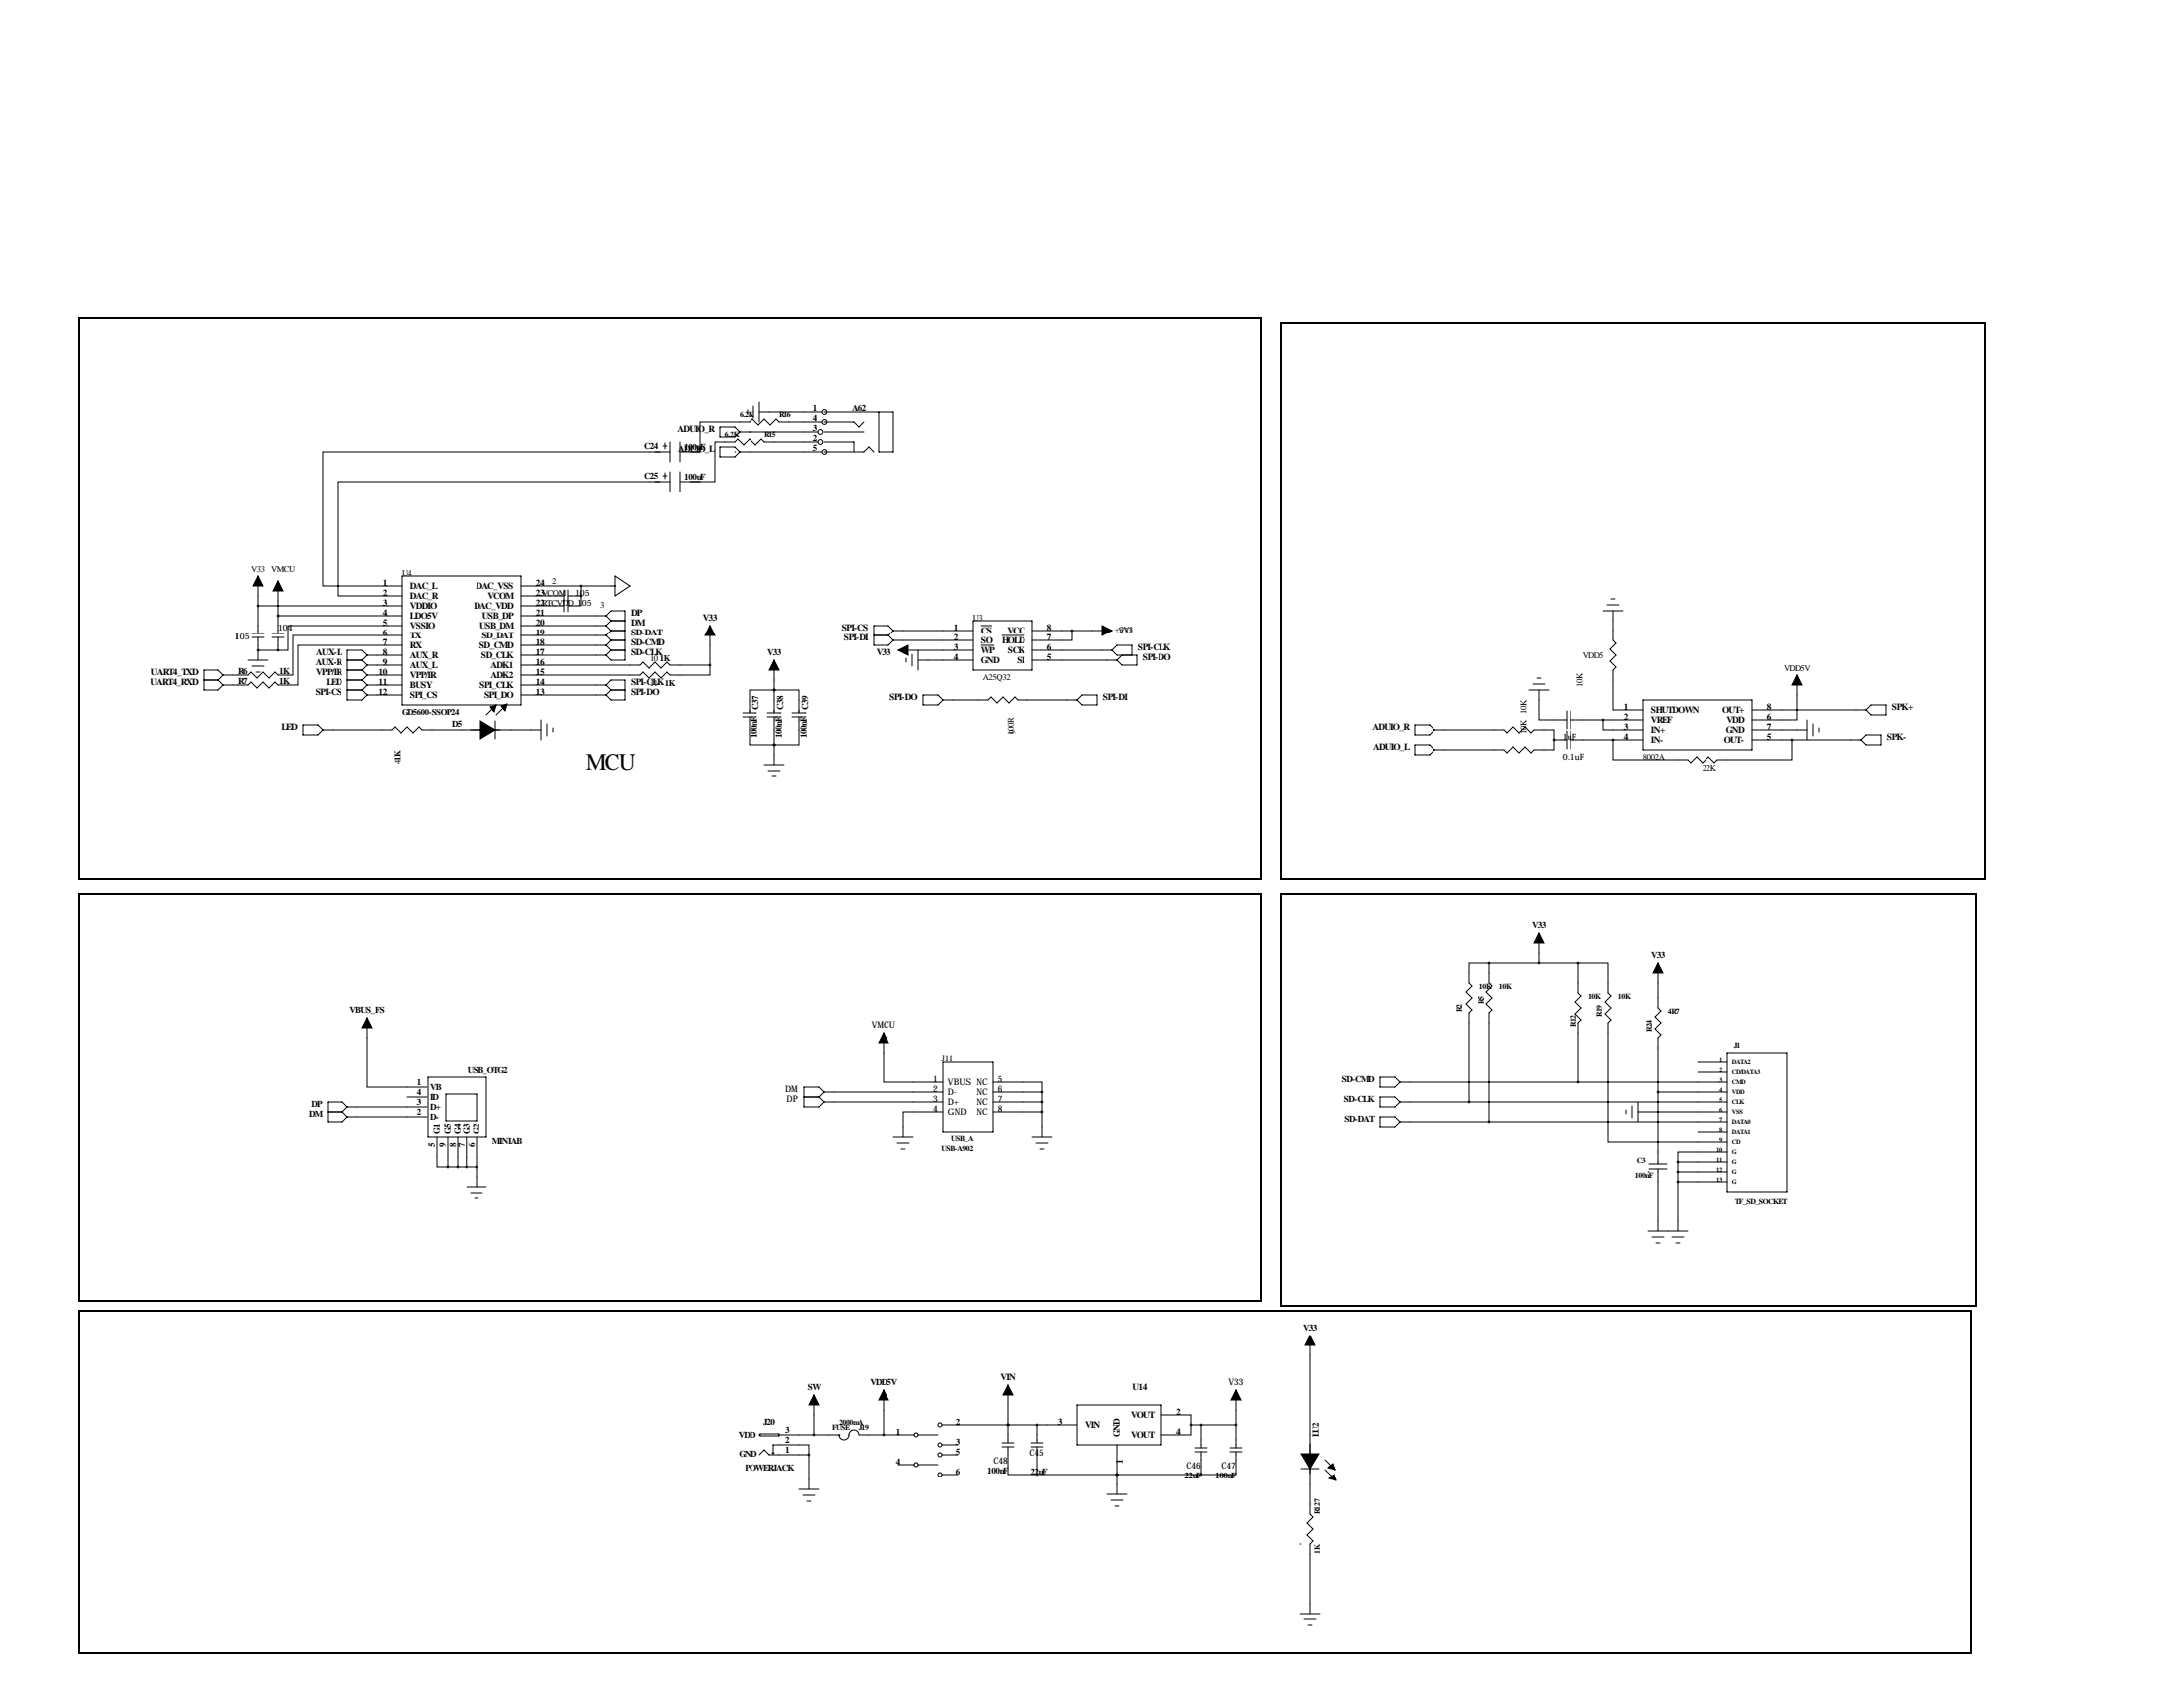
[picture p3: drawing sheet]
<svg xmlns="http://www.w3.org/2000/svg" width="559mm" height="432mm" viewBox="0 0 559 432" stroke-linecap="round" stroke-linejoin="round" font-family="sans-serif">
<path d="M20.3 81.3h302.3v143.5h-302.3zM327.7 82.6h180.3v142.2h-180.3zM20.3 228.6h302.3v104.1h-302.3zM327.7 228.6h177.8v105.4h-177.8zM20.3 335.3h483.9v87.6h-483.9z" fill="none" stroke="#000" stroke-width=".51"/>
<g fill="none" stroke="#000" stroke-width=".25">
<path d="M169.7 114h1M170.2 113.3v1.5M171.4 115.6h-88.9v34.3h20.4M171.4 113v5.1M174 113v5.1M184.1 109.2h3.9l1.2 1.3-1.2 1.3h-3.9zM184.1 114.3h3.9l1.2 1.3-1.2 1.2h-3.9zM188 115.6h.1M189.2 115.6h21.1M189.2 110.5h20.1M191.3 104.9v1M191.8 110.5h.1"/>
<path d="M192.8 103.9v3M194.3 105.4h16M194.3 102.9v5M209.3 113h-13.7l-.8-.7-1.5 1.5-1.5-1.5-1.6 1.5-1.5-1.5-.7 .7h-5.1v10.2h-8.9M210.3 107.9h-10.9l-.8-.7-1.5 1.5-1.5-1.5-1.5 1.5-1.6-1.5-.7 .7h-12.7v7.7h-5.1M210.8 107.9h7.6l1.3 1.3 1.3-1.3M210.8 115.6h10.2l1.2-1.3 1.3 1.3M210.8 105.4h17.8v10.2h-3.8v-10.2M210.8 113h7.6v2.6M210.8 110.5h10.2M169.7 121.7h1M170.2 120.9v1.5"/>
<path d="M171.4 123.2h-85v29.2h16.5M171.4 120.6v5.1M174 120.6v5.1M66 147.3v14.8M66 154.9h36.9M71.1 148.6v13.5M71.1 157.5h31.8M102.9 147.3h30.4v33h-30.4zM133.3 152.4h11M133.3 154.9h11M133.3 149.9h24.2M133.3 157.5h21.6"/>
<path d="M144.3 150.9v5.6M145.3 152.4h3.3M145.3 150.9v5.6M148.6 152.4v2.5h-3.3M148.6 149.9v2.5M154.9 157.5l1.3-1.3h3.8v12.7h-3.8l-1.3-1.3M154.9 157.5l1.3 1.3M156.2 158.8h3.8M156.2 158.8l-1.3 1.2M157.5 147.3l3.8 2.6-3.8 2.5zM248.9 158.8h15.3v12.6h-15.3zM410.2 156.2h5.1"/>
<path d="M411.2 154.7h3.1M412.2 153.2h1.1M412.7 156.2v7.6l.8 .8-1.5 1.5 1.5 1.5-1.5 1.6 1.5 1.5-.8 .7v10.2h7.7M52.1 174h3.8M55.9 174l1.2 1.3M57.1 172.7l-1.2-1.3h-3.8v5.1h3.8l1.2-1.2M57.1 172.7l-1.2 1.3M63.5 168.9h5.1M64.5 163.1h3.1M64.5 162.1h3.1M64.5 170.4h3.1M65.5 172h1"/>
<path d="M66 166.4h.1M66 163.1v5.8M66 166.4h5.1M69.6 163.1h3M69.6 162.1h3M71.1 163.1v3.3M88.9 171.4h3.8M88.9 168.9h3.8M88.9 174h3.8M88.9 176.5h3.8M92.7 171.4l1.3 1.3M92.7 174l1.3 1.3"/>
<path d="M92.7 176.5l1.3 1.3M92.7 168.9l1.3 1.3M94 167.6h8.9M94 170.2h8.9M94 172.7h8.9M94 175.3h8.9M94 177.8h8.9M94 167.6l-1.3-1.2h-3.8v12.7h3.8l1.3-1.3M94 175.3l-1.3 1.2M94 172.7l-1.3 1.3M94 170.2l-1.3 1.2M94 167.6l-1.3 1.3"/>
<path d="M102.9 162.6h-28v10.1h-3.8l-.7-.7-1.6 1.5-1.5-1.5-1.5 1.5-1.5-1.5-.8 .7h-6.4M102.9 165.1h-26.7v10.2h-5.1l-.7-.8-1.6 1.5-1.5-1.5-1.5 1.5-1.5-1.5-.8 .8h-6.4M102.9 160h-29.2v6.4h-2.6M133.3 160h21.6M133.3 162.6h21.6M133.3 165.1h21.6M133.3 167.6h21.6M133.3 170.2h30.5l.8-.8 1.5 1.5 1.5-1.5 1.6 1.5 1.5-1.5 .7 .8h10.2M133.3 175.3h21.6M133.3 177.8h21.6M154.9 175.3l1.3-1.3h3.8v5.1h-3.8l-1.3-1.3M154.9 162.6l1.3 1.2"/>
<path d="M154.9 165.1l1.3 1.3M154.9 175.3l1.3 1.2M154.9 160l1.3 1.3M156.2 161.3h3.8M156.2 163.8h3.8M156.2 166.4h3.8M156.2 161.3l-1.3 1.3M156.2 163.8l-1.3 1.3M156.2 166.4l-1.3 1.2M156.2 176.5h3.8M156.2 176.5l-1.3 1.3M181.6 170.2v2.5h-10.2l-.7-.7-1.5 1.5-1.6-1.5-1.5 1.5-1.5-1.5-.8 .7h-30.5"/>
<path d="M181.6 160v10.2M198.1 176.5h-6.3v5.9M198.1 176.5h.1M198.1 176.5h6.4v5.9M198.1 168.9v13.5M223.5 162.6h3.8M227.3 162.6l1.3 1.2M228.6 161.3l-1.3-1.3h-3.8v5.1h3.8l1.3-1.3M228.6 161.3h20.3M228.6 163.8h20.3M228.6 161.3l-1.3 1.3M229.9 166.4h19"/>
<path d="M231.9 168.4v1M233.4 167.4v3M234.9 168.9h14M234.9 166.4v5M236.2 177.8h3.8l1.3 1.3-1.3 1.2h-3.8zM241.3 179.1h11.4l.8-.8 1.5 1.5 1.5-1.5 1.6 1.5 1.5-1.5 .7 .8h15.3M251 160h2.7M251 165.1h3.2M256.3 162.6h5.8M264.2 161.3h20.3M264.2 166.4h20.3M264.2 168.9h21.6"/>
<path d="M274.3 161.3v2.5h-10.1M276.9 177.8h3.8v2.5h-3.8l-1.3-1.2zM284.5 166.4l1.3-1.3h3.8v2.5M284.5 166.4l1.3 1.2h5v2.6h-3.8l-1.2-1.3M287 167.6l-1.2 1.3M391.2 176.5h5M392.2 175h3M393.2 173.5h1M393.7 176.5v7.6h7.1M420.4 179.1h27.9v12.7h-27.9zM459.7 172.7v11.4h-11.4M77.5 185.4h3.8l1.2 1.3-1.2 1.3h-3.8z"/>
<path d="M82.5 186.7h17.8l.8-.8 1.5 1.6 1.5-1.6 1.6 1.6 1.5-1.6 .7 .8h30.5M126.7 184.4v4.6M127 180.3l-2.5 2.6M129.5 180.3l-2.5 2.6M138.4 184.1v5.1M140 185.2v3M141.5 186.2v1M190 182.4h3.5M190 183.4h3.5M191.8 183.4v7.1h6.3M195.6 195.6h5.1M196.3 182.4h3.6"/>
<path d="M196.3 183.4h3.6M196.6 197.1h3M197.6 198.6h1M198.1 190.5h.1M198.1 183.4v12.2M202.7 182.4h3.5M202.7 183.4h3.5M204.5 183.4v7.1h-6.4M361.9 185.4h3.9l1.2 1.3-1.2 1.3h-3.9zM361.9 190.5h3.9l1.2 1.3-1.2 1.2h-3.9zM367 186.7h17.8l.8 .8 1.5-1.6 1.5 1.6 1.5-1.6 1.6 1.6 .7-.8h5.1v2.5M397.5 189.2v2.6h-5.1l-.7 .7-1.6-1.5-1.5 1.5-1.5-1.5-1.5 1.5-.8-.7h-17.8"/>
<path d="M397.5 189.2h.1M397.5 189.2h3.3M400.8 181.9v4.5M400.8 186.9v4.6M401.8 184.1h18.6M401.8 189.2h18.6M401.8 181.9v4.5M401.8 186.9v4.6M410.2 184.1v2.6h10.2M412.7 189.2v5.1h19.1l.8 .8 1.5-1.6 1.5 1.6 1.5-1.6 1.6 1.6 .7-.8h19.1v-5.1M412.7 189.2h.1M448.3 186.7h14"/>
<path d="M448.3 181.6h29.2M448.3 189.2h27.9M462.3 184.1v5.1M463.8 185.2v3M465.3 186.2v1M477.5 181.6l1.3-1.3h3.8v2.6h-3.8zM477.5 188h3.8v2.5h-3.8l-1.3-1.3zM393.7 238.8v7.6M381 246.4h-5.1v5.1l.8 .7-1.5 1.5 1.5 1.6-1.5 1.5 1.5 1.5-.8 .8v22.8M381 246.4v5.1l.8 .7-1.6 1.5 1.6 1.6-1.6 1.5 1.6 1.5-.8 .8v27.9M381 246.4h22.9M403.9 246.4h7.6v7.6l.7 .8-1.5 1.5 1.5 1.5-1.5 1.5 1.5 1.6-.7 .7v30.5h30.5"/>
<path d="M403.9 246.4v7.6l.7 .8-1.5 1.5 1.5 1.5-1.5 1.5 1.5 1.6-.7 .7v15.3M424.2 246.4v11.4l.7 .8-1.5 1.5 1.5 1.5-1.5 1.5 1.5 1.6-.7 .7v32.3M94 260.3v17.8h15.2M109.5 275.6h15v15.2h-15zM114 279.9h7.9v6.9h-7.9zM210.8 279.4h30.5M210.8 279.4l-1.3-1.3h-3.8v5.1h3.8l1.3-1.3M210.8 279.4l-1.3 1.3M226.1 264.2v12.7h15.2M241.3 271.8h12.7v17.8h-12.7zM254 276.9h12.7v2.5M254 279.4h12.7"/>
<path d="M266.7 279.4v11.4M353.1 275.6h3.8l1.2 1.3-1.2 1.2h-3.8zM358.1 276.9h83.9M424.2 279.4h17.8M434.3 271.8h7.7M434.3 274.3h7.7M442 269.2h15.2v35.6h-15.2zM83.8 284.5h3.8M87.6 284.5l1.3 1.3M88.9 283.2l-1.3-1.3h-3.8v5.1h3.8l1.3-1.2M88.9 285.8h20.3M88.9 283.2h20.3"/>
<path d="M88.9 283.2l-1.3 1.3M104.1 280.7h5.1M111.8 290.8v7.6h2.8M114.6 290.8v7.6M114.6 298.4h7.3M117.1 290.8v7.6M119.3 290.9v7.5M121.9 290.9v12.6M205.7 280.7h3.8M209.5 280.7l1.3 1.2M210.8 281.9h30.5M228.6 290.8h5.1"/>
<path d="M229.6 292.4h3.1M230.6 293.9h1M241.3 284.5h-10.2v6.3M254 281.9h12.7M254 284.5h12.7M264.2 290.8h5M265.2 292.4h3M266.2 293.9h1M353.1 280.7h3.8l1.2 1.2-1.2 1.3h-3.8zM353.1 285.8h3.8l1.2 1.2-1.2 1.3h-3.8zM358.1 281.9h83.9M358.1 287h83.9"/>
<path d="M416.1 284v1M417.6 283v3M419.1 284.5h22.9M419.1 281.9v5.1M421.6 299.7h.1M421.9 299h4.6M421.9 297.7h4.6M424.2 299v16M429.3 297.2h12.7M429.3 299.7h12.7M429.3 297.2v17.8M434.3 289.6h7.7"/>
<path d="M442 294.6h-12.7v2.6M119.4 303.5h5.1M120.4 305.1h3M121.4 306.6h1M421.6 315h10.2M422.7 316.5h3M423.7 318h1M427.7 316.5h3.1M428.8 318h1M429.3 302.3h12.7M208.3 356.9v10.1M226.1 355.6v11.4"/>
<path d="M257.8 354.3v14.8M275.6 359.4h21.6v10.2h-21.6zM316.2 355.6v14.7M335.3 341.6v45.7l.7 .8-1.5 1.5 1.5 1.6-1.5 1.5 1.5 1.5-.7 .8v17.7M194.3 367l.3-.2h4.8v.5h-4.8zM194.3 372.1l1.3-1.3 1.2 1.3h10.2M197.6 371.6l.3 .3M197.9 371.9v-2.3h9.1v2.5M198.1 371.6l-.2 .3M199.4 367h15.2M207 372.1v8.9M214.6 367a1.33 1.33 0 0 0 1.6 1.3 1.33 1.33 0 0 0 1-1.7 1.27 1.27 0 0 1 1.4-.8 1.27 1.27 0 0 1 1.1 1.2h14.2"/>
<path d="M214.6 367h.1M229.9 374.6h4M234.9 367h5.1M234.9 374.6h5.1M241 369.6h4.1M241 364.5h34.6M241 372.1h4.1M241 377.2h4.1M256.3 370.1h3M256.3 369.1h3M257.8 370.1v7.1h7.6M257.8 364.5h.1"/>
<path d="M263.9 370.1h3.1M263.9 369.1h3.1M265.4 364.5v4.6M265.4 370.1v7.1M265.4 377.2h41.9M285.8 377.2h.1M285.8 369.6v12.7M297.2 361.9h7.6v5.1h-7.6M304.8 364.5h11.4M305.8 371.3h3.1M305.8 370.3h3.1M307.3 364.5v5.8"/>
<path d="M307.3 371.3v5.9M314.7 371.3h3.1M314.7 370.3h3.1M316.2 371.3v5.9h-8.9M333 375.7h4.6M339.1 373.4l2.5 2.5M339.1 375.9l2.5 2.6M204.5 381h5M205.5 382.5h3M206.5 384h1M283.2 382.3h5.1M284.2 383.8h3.1"/>
<path d="M285.2 385.3h1.1M332.7 395h.1M332.7 412.7h5.1M333.8 414.3h3M334.8 415.8h1"/>
<circle cx="209.9" cy="113" r=".61"/>
<circle cx="209.9" cy="110.5" r=".61"/>
<circle cx="210.9" cy="107.9" r=".61"/>
<circle cx="210.9" cy="115.6" r=".61"/>
<circle cx="210.9" cy="105.4" r=".61"/>
<circle cx="234.4" cy="374.6" r=".51"/>
<circle cx="234.4" cy="367" r=".51"/>
<circle cx="240.5" cy="364.5" r=".51"/>
<circle cx="240.5" cy="377.2" r=".51"/>
<circle cx="240.5" cy="372.1" r=".51"/>
<circle cx="240.5" cy="369.6" r=".51"/>
</g>
<g fill="#000" stroke="#000" stroke-width=".25">
<path d="M66 147.3l1.3 2.6h-2.5zM71.1 148.6l1.3 2.5h-2.6zM181.6 160l1.3 2.6h-2.6zM198.1 168.9l1.3 2.5h-2.6zM229.9 166.4l2.5-1.3v2.5zM281.9 160l2.6 1.3-2.6 1.3zM459.7 172.7l1.3 2.6h-2.5zM122.9 186.7h3.8l-3.8 2.3zM122.9 184.4l3.8 2.3h-3.8zM125.5 180.8l1.5-.5-.5 1.8zM128.3 180.6l1.5-.5-.5 1.8zM393.7 238.8l1.3 2.5h-2.6z"/>
<path d="M424.2 246.4l1.2 2.5h-2.5zM94 260.3l1.2 2.6h-2.5zM226.1 264.2l1.2 2.5h-2.5zM208.3 356.9l1.2 2.5h-2.5zM226.1 355.6l1.2 2.5h-2.5zM257.8 354.3l1.3 2.6h-2.6zM316.2 355.6l1.3 2.5h-2.5zM335.3 341.6l1.2 2.6h-2.5zM333 371.9h2.3v3.8zM335.3 371.9h2.3l-2.3 3.8zM339.9 375.4l1.2-1 .5 1.5zM340.4 378l1-.8 .5 1.5-1.8-.5z"/>
</g>
<path d="M66 154.9a.05 .05 0 0 0 .1 0 .05 .05 0 0 0-.1 0zM403.8 246.4a.05 .05 0 0 0 .1 0 .05 .05 0 0 0-.1 0zM429.2 302.3a.05 .05 0 0 0 .1 0 .05 .05 0 0 0-.1 0zM429.2 299.7a.05 .05 0 0 0 .1 0 .05 .05 0 0 0-.1 0zM429.2 297.2a.05 .05 0 0 0 .1 0 .05 .05 0 0 0-.1 0zM403.8 276.9a.05 .05 0 0 0 .1 0 .05 .05 0 0 0-.1 0zM66 166.4a.05 .05 0 0 0 .1 0 .05 .05 0 0 0-.1 0zM114.5 298.5a.05 .05 0 0 0 .1 0 .05 .05 0 0 0-.1 0zM119.3 298.5a.05 .05 0 0 0 .1 0 .05 .05 0 0 0-.1 0zM458.4 189.2a.05 .05 0 0 0 .1 0 .05 .05 0 0 0-.1 0zM412.7 189.2a.05 .05 0 0 0 .1 0 .05 .05 0 0 0-.1 0zM265.4 377.2a.05 .05 0 0 0 .1 0 .05 .05 0 0 0-.1 0zM307.3 377.2a.05 .05 0 0 0 .1 0 .05 .05 0 0 0-.1 0zM265.4 364.5a.05 .05 0 0 0 .1 0 .05 .05 0 0 0-.1 0zM285.7 377.2a.05 .05 0 0 0 .1 0 .05 .05 0 0 0-.1 0zM285.7 377.2a.05 .05 0 0 0 .1 0 .05 .05 0 0 0-.1 0zM316.2 364.5a.05 .05 0 0 0 .1 0 .05 .05 0 0 0-.1 0zM226 367a.05 .05 0 0 0 .1 0 .05 .05 0 0 0-.1 0zM307.3 364.5a.05 .05 0 0 0 .1 0 .05 .05 0 0 0-.1 0z" fill="#000" stroke="#000" stroke-width=".63"/>
<text font-size="6" x="149.9" y="196.8">MCU</text>
<g font-size="2.4">
<text x="173.4" y="110.5">ADUIO_R</text>
<text x="173.5" y="115.6">ADUIO_L</text>
<text x="98" y="149.9">1</text>
<text x="137.2" y="149.9">24</text>
<text x="98" y="152.4">2</text>
<text x="98" y="154.9">3</text>
<text x="104.9" y="150.6">DAC_L</text>
<text x="104.9" y="153.2">DAC_R</text>
<text x="104.9" y="155.7">VDDIO</text>
<text x="121.3" y="155.7">DAC_VDD</text>
<text x="121.8" y="150.6">DAC_VSS</text>
<text x="124.8" y="153.2">VCOM</text>
<text x="137.2" y="154.9">22RTCVDD 105</text>
<text x="137.2" y="152.4">23VCOM</text>
<text x="98" y="157.5">4</text>
<text x="98" y="160">5</text>
<text x="104.9" y="158.2">LDO5V</text>
<text x="104.9" y="160.8">VSSIO</text>
<text x="122.8" y="160.8">USB_DM</text>
<text x="123.4" y="158.2">USB_DP</text>
<text x="137.2" y="160">20</text>
<text x="137.2" y="157.5">21</text>
<text x="161.5" y="157.5">DP</text>
<text x="161.5" y="160">DM</text>
<text x="179.8" y="158.8">V33</text>
<text x="215.3" y="161.3">SPI-CS</text>
<text x="244" y="161.3">1</text>
<text x="268" y="161.3">8</text>
<text x="80.9" y="167.6">AUX-L</text>
<text x="98" y="162.6">6</text>
<text x="98" y="165.1">7</text>
<text x="98" y="167.6">8</text>
<text x="104.9" y="163.3">TX</text>
<text x="104.9" y="165.9">RX</text>
<text x="122.6" y="165.9">SD_CMD</text>
<text x="123.3" y="163.3">SD_DAT</text>
<text x="137.2" y="167.6">17</text>
<text x="137.2" y="165.1">18</text>
<text x="137.2" y="162.6">19</text>
<text x="161.5" y="162.6">SD-DAT</text>
<text x="161.5" y="165.1">SD-CMD</text>
<text x="161.5" y="167.6">SD-CLK</text>
<text x="215.9" y="163.8">SPI-DI</text>
<text x="224.2" y="167.6">V33</text>
<text x="244" y="163.8">2</text>
<text x="244" y="166.4">3</text>
<text x="251" y="162">CS</text>
<text x="251" y="164.6">SO</text>
<text x="251" y="167.1">WP</text>
<text x="256.3" y="164.6">HOLD</text>
<text x="257.6" y="162">VCC</text>
<text x="257.8" y="167.1">SCK</text>
<text x="268" y="166.4">6</text>
<text x="268" y="163.8">7</text>
<text x="291.1" y="166.4">SPI-CLK</text>
<text x="38.6" y="172.7">UART4_TXD</text>
<text x="80.7" y="170.2">AUX-R</text>
<text x="80.9" y="172.7">VPP/IR</text>
<text x="96.9" y="172.7">10</text>
<text x="98" y="170.2">9</text>
<text x="104.9" y="168.4">AUX_R</text>
<text x="104.9" y="170.9">AUX_L</text>
<text x="104.9" y="173.5">VPP/IR</text>
<text x="123.2" y="168.4">SD_CLK</text>
<text x="125.6" y="173.5">ADK2</text>
<text x="125.6" y="170.9">ADK1</text>
<text x="137.2" y="172.7">15</text>
<text x="137.2" y="170.2">16</text>
<text x="244" y="168.9">4</text>
<text x="251" y="169.7">GND</text>
<text x="260.2" y="169.7">SI</text>
<text x="268" y="168.9">5</text>
<text x="292.4" y="168.9">SPI-DO</text>
<text x="38.5" y="175.3">UART4_RXD</text>
<text x="80.7" y="177.8">SPI-CS</text>
<text x="83.4" y="175.3">LED</text>
<text x="96.9" y="175.3">11</text>
<text x="96.9" y="177.8">12</text>
<text x="104.9" y="176">BUSY</text>
<text x="104.9" y="178.6">SPI_CS</text>
<text x="122.8" y="176">SPI_CLK</text>
<text x="124" y="178.6">SPI_DO</text>
<text x="137.2" y="177.8">13</text>
<text x="137.2" y="175.3">14</text>
<text x="161.5" y="175.3">SPI-CLK1K</text>
<text x="161.5" y="177.8">SPI-DO</text>
<text x="227.6" y="179.1">SPI-DO</text>
<text x="282.2" y="179.1">SPI-DI</text>
<text x="415.5" y="181.6">1</text>
<text x="415.5" y="184.1">2</text>
<text x="422.4" y="182.4">SHUTDOWN</text>
<text x="422.4" y="184.9">VREF</text>
<text x="440.7" y="182.4">OUT+</text>
<text x="441.8" y="184.9">VDD</text>
<text x="452.1" y="184.1">6</text>
<text x="452.1" y="181.6">8</text>
<text x="484.1" y="181.6">SPK+</text>
<text x="72" y="186.7">LED</text>
<text x="351.2" y="186.7">ADUIO_R</text>
<text x="351.3" y="191.8">ADUIO_L</text>
<text x="415.5" y="186.7">3</text>
<text x="415.5" y="189.2">4</text>
<text x="422.4" y="187.4">IN+</text>
<text x="422.4" y="190">IN-</text>
<text x="441.1" y="190">OUT-</text>
<text x="441.7" y="187.4">GND</text>
<text x="452.1" y="189.2">5</text>
<text x="452.1" y="186.7">7</text>
<text x="482.9" y="189.2">SPK-</text>
<text x="255.9" y="353.1">VIN</text>
<text x="289.7" y="355.6">U14</text>
<text x="270.7" y="364.5">3</text>
<text x="277.6" y="365.2">VIN</text>
<text x="289.3" y="362.7">VOUT</text>
<text x="301" y="361.9">2</text>
<text x="286.5" y="367.5" transform="rotate(-90 286.5 367.5)">GND</text>
<text x="289.3" y="367.8">VOUT</text>
<text x="301" y="367">4</text>
<text x="287.3" y="374.5" transform="rotate(-90 287.3 374.5)">1</text>
</g>
<g font-size="2.3">
<text x="208" y="105.1">1</text>
<text x="208" y="107.6">4</text>
<text x="217.9" y="105.2">A62</text>
<text x="208" y="110.1">3</text>
<text x="208" y="112.7">2</text>
<text x="164.8" y="114.7">C24</text>
<text x="175.1" y="115.1">100uF</text>
<text x="208" y="115.2">5</text>
<text x="164.8" y="122.4">C25</text>
<text x="175.1" y="122.7">100uF</text>
<text x="196.3" y="167.6">V33</text>
<text x="61" y="172.5">R6</text>
<text x="71.4" y="172.5">1K</text>
<text x="61" y="175">R7</text>
<text x="71.4" y="175">1K</text>
<text x="115.6" y="185.9">D5</text>
<text x="194.1" y="181.6" transform="rotate(-90 194.1 181.6)">C37</text>
<text x="200.4" y="181.6" transform="rotate(-90 200.4 181.6)">C38</text>
<text x="206.8" y="181.6" transform="rotate(-90 206.8 181.6)">C39</text>
<text x="193.7" y="188.7" transform="rotate(-90 193.7 188.7)">100nF</text>
<text x="200.1" y="188.7" transform="rotate(-90 200.1 188.7)">100nF</text>
<text x="206.4" y="188.7" transform="rotate(-90 206.4 188.7)">100nF</text>
<text x="391.9" y="237.5">V33</text>
<text x="422.4" y="245.1">V33</text>
<text x="89.6" y="259.1">VBUS_FS</text>
<text x="223" y="262.9">VMCU</text>
<text x="119.6" y="274.6">USB_OTG2</text>
<text x="106.6" y="277.6">1</text>
<text x="106.6" y="280.2">4</text>
<text x="110" y="278.9">VB</text>
<text x="110" y="281.4">ID</text>
<text x="200.9" y="279.4">DM</text>
<text x="201.3" y="281.9">DP</text>
<text x="238.8" y="276.9">1</text>
<text x="238.8" y="279.4">2</text>
<text x="238.8" y="281.9">3</text>
<text x="242.6" y="277.6">VBUS NC</text>
<text x="242.6" y="280.2">D-</text>
<text x="249.8" y="280.2">NC</text>
<text x="255.3" y="276.9">5</text>
<text x="255.3" y="279.4">6</text>
<text x="255.3" y="281.9">7</text>
<text x="343.4" y="276.9">SD-CMD</text>
<text x="343.9" y="281.9">SD-CLK</text>
<text x="79" y="285.8">DM</text>
<text x="79.7" y="283.2">DP</text>
<text x="106.6" y="285.2">2</text>
<text x="106.6" y="282.7">3</text>
<text x="110" y="286.5">D-</text>
<text x="110" y="283.9">D+</text>
<text x="238.8" y="284.5">4</text>
<text x="242.6" y="282.7">D+</text>
<text x="242.6" y="285.2">GND</text>
<text x="249.8" y="282.7">NC</text>
<text x="249.8" y="285.2">NC</text>
<text x="255.3" y="284.5">8</text>
<text x="344" y="287">SD-DAT</text>
<text x="111.3" y="293.4" transform="rotate(-90 111.3 293.4)">5</text>
<text x="112.5" y="290.1" transform="rotate(-90 112.5 290.1)">G1</text>
<text x="114" y="293.4" transform="rotate(-90 114 293.4)">9</text>
<text x="115.3" y="290.1" transform="rotate(-90 115.3 290.1)">G5</text>
<text x="116.6" y="293.4" transform="rotate(-90 116.6 293.4)">8</text>
<text x="117.8" y="290.1" transform="rotate(-90 117.8 290.1)">G4</text>
<text x="118.8" y="293.5" transform="rotate(-90 118.8 293.5)">7</text>
<text x="120.1" y="290.1" transform="rotate(-90 120.1 290.1)">G3</text>
<text x="121.4" y="293.5" transform="rotate(-90 121.4 293.5)">6</text>
<text x="122.7" y="290.1" transform="rotate(-90 122.7 290.1)">G2</text>
<text x="126" y="292.5">MINIAB</text>
<text x="333.5" y="340.4">V33</text>
<text x="206.7" y="355.6">SW</text>
<text x="222.6" y="354.3">VDD5V</text>
<text x="314.3" y="354.3">V33</text>
<text x="195.4" y="364.5">J20</text>
<text x="244.6" y="364.5">2</text>
<text x="188.9" y="367.8">VDD</text>
<text x="200.9" y="366.5">3</text>
<text x="200.9" y="369.1">2</text>
<text x="200.9" y="371.6">1</text>
<text x="229.3" y="367">1</text>
<text x="244.6" y="369.6">3</text>
<text x="337.5" y="367.6" transform="rotate(-90 337.5 367.6)">LU2</text>
<text x="189.1" y="372.6">GND</text>
<text x="190.6" y="376.1">POWERJACK</text>
<text x="229.3" y="374.6">4</text>
<text x="244.6" y="372.1">5</text>
<text x="244.6" y="377.2">6</text>
<text x="252.5" y="376.9">100nF</text>
<text x="254.1" y="374.4">C48</text>
<text x="263.5" y="372.4">C45</text>
<text x="263.8" y="377.2">22uF</text>
<text x="303.6" y="375.7">C46</text>
<text x="312.5" y="375.7">C47</text>
<text x="303.1" y="378.2">22uF</text>
<text x="311" y="378.2">100nF</text>
</g>
<g font-size="2.2">
<text x="64.3" y="146.2">V33</text>
<text x="69.4" y="146.2">VMCU</text>
<text x="102.9" y="147.3">U4</text>
<text x="141.2" y="149.4">2</text>
<text x="147.1" y="152.4">105</text>
<text x="153.4" y="155.4">3</text>
<text x="71.1" y="161.3">104</text>
<text x="248.9" y="158.8">U3</text>
<text x="285.2" y="161.7">+3V3</text>
<text x="286.2" y="162">V33</text>
<text x="60.2" y="163.6">1</text>
<text x="60.2" y="163.6">105</text>
<text x="166.4" y="169">10</text>
<text x="168.9" y="169">1K</text>
<text x="251.5" y="174">A25Q32</text>
<text x="405.1" y="168.4">VDD5</text>
<text x="456.5" y="171.6">VDD5V</text>
<text x="166.4" y="175.4">11</text>
<text x="405" y="175.7" transform="rotate(-90 405 175.7)">10K</text>
<text x="102.9" y="182.9">GD5600-SSOP24</text>
<text x="259.3" y="188" transform="rotate(-90 259.3 188)">100R</text>
<text x="259.6" y="187.7" transform="rotate(-90 259.6 187.7)">9</text>
<text x="390.5" y="187.7" transform="rotate(-90 390.5 187.7)">10K 10K</text>
<text x="399.8" y="189.2">1uF</text>
<text x="102.5" y="195.3" transform="rotate(-90 102.5 195.3)">41K</text>
<text x="399.8" y="194.3">0.1uF</text>
<text x="420.4" y="194.3">8002A</text>
<text x="435.6" y="197">22K</text>
</g>
<g font-size="2">
<text x="189.2" y="106.7">6.2K</text>
<text x="199.4" y="106.7">R16</text>
<text x="185.4" y="111.7">6.2K</text>
<text x="195.6" y="111.7">R15</text>
<text x="378.5" y="253">10K</text>
<text x="379.7" y="256.8" transform="rotate(-90 379.7 256.8)">R5</text>
<text x="383.5" y="253">10K</text>
<text x="406.4" y="255.5">10K</text>
<text x="414" y="255.5">10K</text>
<text x="374.1" y="258.8" transform="rotate(-90 374.1 258.8)">R2</text>
<text x="403.4" y="262.5" transform="rotate(-90 403.4 262.5)">R12</text>
<text x="410" y="260" transform="rotate(-90 410 260)">R19</text>
<text x="422.7" y="263.8" transform="rotate(-90 422.7 263.8)">R24</text>
<text x="426.7" y="259.3">4R7</text>
<text x="443.7" y="268">J1</text>
<text x="240.9" y="271.5">J11</text>
<text x="243.4" y="291.8">USB_A</text>
<text x="240.9" y="294.4">USB-A902</text>
<text x="418.8" y="297.4">C3</text>
<text x="418.3" y="301.2">100nF</text>
<text x="444" y="308.1">TF_SD_SOCKET</text>
<text x="212.9" y="365.7">FUSE</text>
<text x="214.6" y="364.5">2000mA</text>
<text x="219.7" y="365.7">J19</text>
<text x="337.8" y="387.3" transform="rotate(-90 337.8 387.3)">R127</text>
<text x="337.8" y="397.5" transform="rotate(-90 337.8 397.5)">1K</text>
</g>
<g font-size="1.6">
<text x="439.9" y="271.8">1</text>
<text x="439.9" y="274.3">2</text>
<text x="443.2" y="272.3">DATA2</text>
<text x="443.2" y="274.8">CD/DATA3</text>
<text x="439.9" y="276.9">3</text>
<text x="439.9" y="279.4">4</text>
<text x="439.9" y="281.9">5</text>
<text x="443.2" y="277.4">CMD</text>
<text x="443.2" y="279.9">VDD</text>
<text x="439.9" y="284.5">6</text>
<text x="439.9" y="287">7</text>
<text x="443.2" y="282.5">CLK</text>
<text x="443.2" y="285">VSS</text>
<text x="443.2" y="287.5">DATA0</text>
<text x="439.9" y="289.6">8</text>
<text x="439.9" y="292.1">9</text>
<text x="443.2" y="290.1">DATA1</text>
<text x="443.2" y="292.6">CD</text>
<text x="439.2" y="294.6">10</text>
<text x="439.2" y="297.2">11</text>
<text x="439.2" y="299.7">12</text>
<text x="443.2" y="295.2">G</text>
<text x="443.2" y="297.7">G</text>
<text x="439.2" y="302.3">13</text>
<text x="443.2" y="300.2">G</text>
<text x="443.2" y="302.8">G</text>
</g>
</svg>
